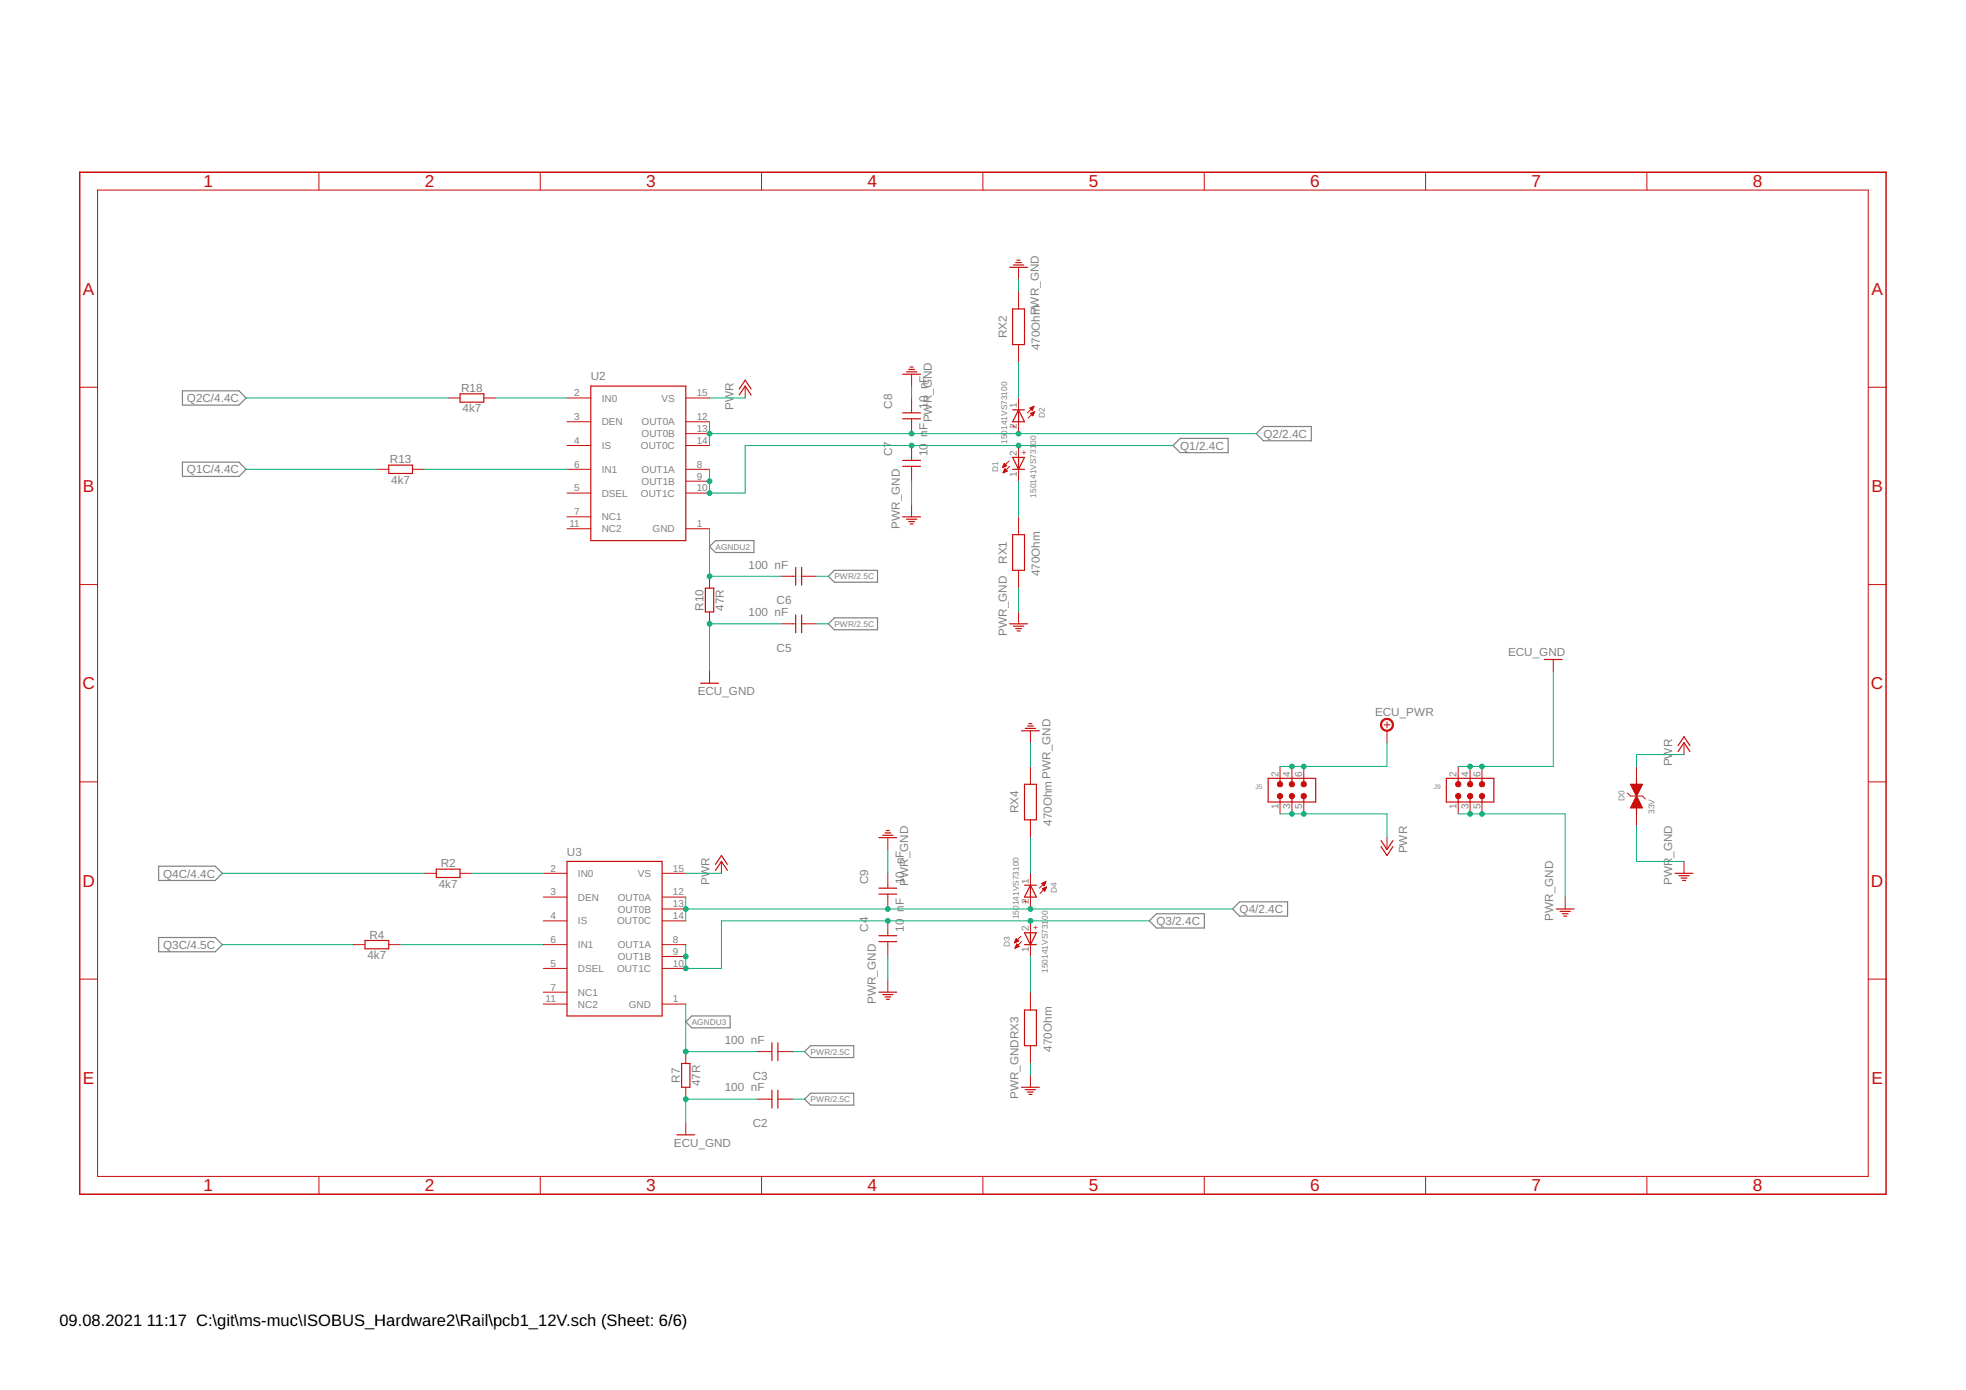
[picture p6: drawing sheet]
<svg xmlns="http://www.w3.org/2000/svg" width="420mm" height="297mm" viewBox="0 0 420 297" stroke-linecap="round" stroke-linejoin="round" font-family="sans-serif">
<g fill="none" stroke="#808080" stroke-width=".25">
<path d="M39 98.8h12.1l1.5 1.5-1.5 1.5h-12.1zM39 83.5h12.1l1.5 1.5-1.5 1.6h-12.1zM250.7 95.2l1.5-1.5h10.3v3h-10.3zM268.5 92.7l1.5-1.6h10.2v3.1h-10.2zM151.6 116.8l1.3-1.3h8.2v2.6h-8.2zM177 123.1l1.3-1.2h9.2v2.5h-9.2zM177 133.3l1.3-1.3h9.2v2.6h-9.2zM33.9 185.1h12.1l1.5 1.5-1.5 1.6h-12.1zM245.6 196.8l1.5-1.5h10.3v3h-10.3zM263.4 194.2l1.5-1.5h10.3v3.1h-10.3zM33.9 200.3h12.1l1.5 1.6-1.5 1.5h-12.1zM146.6 218.4l1.2-1.3h8.2v2.5h-8.2z"/>
<path d="M172 224.7l1.2-1.2h9.3v2.5h-9.3zM172 234.9l1.2-1.3h9.3v2.6h-9.3z"/>
</g>
<path d="M17 36.8h386.1v218.4h-386.1z" fill="none" stroke="#c90d0c" stroke-width=".32"/>
<g fill="none" stroke="#c90d0c" stroke-width=".21">
<path d="M68.2 36.8v3.8M115.5 36.8v3.8M162.8 36.8v3.8M210.1 36.8v3.8M257.4 36.8v3.8M304.7 36.8v3.8M352 36.8v3.8M20.8 40.6h378.5v210.8h-378.5zM217.7 57.1v2.6M194.8 80v2.5M217.7 62.2v3.8M217.7 73.6v3.8"/>
<path d="M17 82.8h3.8M95.8 85h2.5M103.4 85h2.5M121.2 85h5.1M121.2 90.1h5.1M121.2 95.2h5.1M146.6 85h5M146.6 90.1h5M146.6 95.2h5M146.6 92.7h5M159.3 82.5v2.5M194.8 85v3.2"/>
<path d="M194.8 89.5v3.2M194.8 95.2v3.2M194.8 99.7v3.1M214.3 99.9h.1M214.3 99.7h.4M214.4 99.6h.5M214.4 99.5h.7M214.5 99.4h.5M214.5 99.3h.4M214.6 99.1h.1M214.6 99l.5 .5-.9 .4zM215.6 98.5l-1.4 1.4"/>
<path d="M215.8 99.7l-1.4 1.3M217.7 85v2.6M217.7 90.1v2.6M217.7 95.2v2.5M220.1 87.2l.9-.4-.4 .9zM220.1 87.2h.7M220.2 87.3h.6M220.2 88.3l.9-.3-.4 .9zM220.3 88.4h.6M220.3 87.4h.4M220.4 88.5h.5M220.4 88.3h.6"/>
<path d="M220.4 87.5h.3M220.4 87.1h.5M220.5 88.6h.3M220.6 87.7h.1M220.6 88.8h.2M220.7 88.2h.3M220.7 87h.2M221 88h.1M221 86.8l-1.4 1.4M221.1 88l-1.4 1.4M399.3 82.8h3.8M80.5 100.3h2.6"/>
<path d="M88.2 100.3h2.5M121.2 100.3h5.1M121.2 105.4h5.1M121.2 113h5.1M121.2 110.4h5.1M146.6 100.3h5M146.6 105.4h5M146.6 113h5M146.6 102.8h5M194.8 107.9v2.5M214.4 100.9h.2M214.5 100.8h.4"/>
<path d="M214.5 100.7h.7M214.6 100.6h.6M214.6 100.5h.5M214.7 100.3h.2M214.7 100.2h.1M214.8 100.2l.5 .5-.9 .3zM217.7 100.3v2.5M217.7 110.4v3.9M17 124.9h3.8M151.6 123.1v2.6M151.6 130.8v2.5M166.9 133.3h3.1"/>
<path d="M166.9 123.1h3.1M171.3 133.3h3.2M171.3 123.1h3.2M217.7 121.9v3.8M217.7 130.8v2.5M399.3 124.9h3.8M151.6 143.5v2.5M220.2 156.2v2.5M295.8 154.9h1.3M296.4 154.3v1.2M296.4 156.2v2.5M332 140.9v2.6"/>
<path d="M359.9 158.7v2.5M17 167.1h3.8M189.7 179v2.5M220.2 163.8v3.8M220.2 175.2v3.8M273.6 163.8v2.5M273.6 171.4v2.5M276.1 163.8v2.5M276.1 171.4v2.5M278.6 163.8v2.5M278.6 171.4v2.5M296.4 179v2.5"/>
<path d="M311.6 163.8v2.5M311.6 171.4v2.5M314.2 163.8v2.5M314.2 171.4v2.5M316.7 163.8v2.5M316.7 171.4v2.5M347.8 169.5l.7 .6h2.5l.6 .7M348.5 167.6l2.5 5.1h-2.5l2.5-5.1zM348.5 172.6h2.5M348.5 167.7h2.4M348.6 172.5h2.3M348.6 167.8h2.3"/>
<path d="M348.6 172.4h2.3M348.6 167.9h2.3M348.7 172.3h2.1M348.7 168h2.1M348.7 172.2h2.1M348.7 168.1h2.1M348.8 172.1h1.9M348.8 168.2h1.9M348.8 172h1.9M348.8 168.3h1.9M348.8 171.9h1.8M348.9 168.4h1.7"/>
<path d="M348.9 171.8h1.7M348.9 168.5h1.7M349 171.7h1.5M349 168.6h1.5M349 171.6h1.5M349 168.7h1.5M349 171.5h1.4M349.1 168.8h1.3M349.1 171.4h1.3M349.1 168.9h1.3M349.1 171.3h1.3M349.2 169h1.1"/>
<path d="M349.2 171.2h1.1M349.2 169.1h1.1M349.2 171.2h1M349.2 169.1h1M349.3 171h.9M349.3 169.2h.9M349.4 169.3h.7M349.4 170.9h.7M349.4 169.4h.7M349.4 170.8h.7M349.4 169.5h.6M349.5 170.7h.5"/>
<path d="M349.5 169.6h.5M349.5 170.6h.5M349.5 169.7h.4M349.6 170.5h.3M349.6 169.8h.3M349.6 170.4h.3M349.6 169.9h.2M349.7 170.3h.1M349.7 170h.1M349.7 170.2h.1M349.7 163.8v2.5M349.7 173.9v2.6"/>
<path d="M399.3 167.1h3.8M90.7 186.6h2.5M98.3 186.6h2.6M116.1 186.6h5.1M116.1 191.7h5.1M116.1 196.8h5.1M141.5 186.6h5.1M141.5 191.7h5.1M141.5 196.8h5.1M141.5 194.2h5.1M154.2 184.1v2.5M189.7 186.6v3.2"/>
<path d="M189.7 191.1v3.1M189.7 196.8v3.1M220.2 186.6v2.6M220.2 191.7v2.5M220.2 196.8v2.5M222.6 188.8l.9-.4-.4 .9zM222.7 188.9h.6M222.7 188.8h.7M222.8 189.9l.8-.4-.3 .9zM222.8 189.9h.7M222.8 189h.5M222.9 190.1h.5"/>
<path d="M222.9 189.1h.3M223 189.8h.5M223 188.6h.4M223 190.2h.4M223.1 189.2h.1M223.1 190.3h.2M223.3 189.7h.3M223.3 188.5h.2M223.5 188.4l-1.4 1.4M223.5 189.6h.1M223.6 189.5l-1.4 1.4M334.5 191.7v2.5"/>
<path d="M359.9 184.1v2.5M17 209.2h3.8M75.5 201.9h2.5M83.1 201.9h2.5M116.1 201.9h5.1M116.1 206.9h5.1M116.1 214.6h5.1M116.1 212h5.1M141.5 201.9h5.1M141.5 206.9h5.1M141.5 214.6h5.1M141.5 204.4h5.1"/>
<path d="M189.7 201.2v3.2M189.7 209.5v2.5M216.8 201.4h.2M216.9 201.3h.3M216.9 201.2h.6M216.9 202.6h.1M217 201.1h.6M217 202.5h.2M217 200.9h.5M217 202.4h.5M217.1 202.3h.7M217.1 200.8h.3"/>
<path d="M217.1 200.7h.2M217.1 202.1h.6M217.2 200.6l.5 .5-.9 .4zM217.2 202h.4M217.2 201.9h.3M217.3 201.8h.1M217.3 201.7l.5 .5-.9 .4zM218.2 200.1l-1.4 1.4M218.3 201.2l-1.4 1.4M220.2 201.9v2.5M220.2 212v3.8M399.3 209.2h3.8"/>
<path d="M146.6 224.7v2.6M146.6 232.3v2.6M146.6 240v2.5M161.8 234.9h3.2M161.8 224.7h3.2M166.2 234.9h3.2M166.2 224.7h3.2M220.2 223.5v3.8M220.2 229.8v2.5M68.2 251.4v3.8M115.5 251.4v3.8M162.8 251.4v3.8"/>
<path d="M210.1 251.4v3.8M257.4 251.4v3.8M304.7 251.4v3.8M352 251.4v3.8"/>
</g>
<g fill="none" stroke="#c90d0c" stroke-width=".25">
<path d="M215.8 57.1h3.8M216.6 56.6h2.2M217.1 56.1h1.2M217.3 55.6h.7M192.9 80h3.8M193.7 79.5h2.2M194.2 79h1.3M194.5 78.4h.6M216.4 66h2.5v7.6h-2.5zM83.1 99.4h5.1v1.8h-5.1zM98.3 84.2h5.1v1.7h-5.1zM126.3 82.5h20.3v33h-20.3z"/>
<path d="M158 84.4l1.3-1.9 1.2 1.9M158 83.1l1.3-1.9 1.2 1.9M192.9 98.4h3.8M192.9 99.7h3.8M192.9 88.2h3.8M192.9 89.5h3.8M216.4 87.6h2.5M216.4 97.7h2.5l-1.2 2.6zM217.7 87.6l1.2 2.5h-2.5zM217.7 87.6v2.5M217.7 97.7v2.6M192.9 110.4h3.8"/>
<path d="M193.7 111h2.2M194.2 111.5h1.3M194.5 112h.7M216.4 114.3h2.5v7.6h-2.5zM216.4 100.3h2.5M150.7 125.7h1.8v5.1h-1.8zM170.1 121.2v3.9M170.1 131.4v3.8M171.3 121.2v3.9M171.3 131.4v3.8M215.8 133.3h3.8M216.6 133.8h2.2"/>
<path d="M217.1 134.3h1.2M217.4 134.8h.6M149.7 146h3.8M218.3 156.2h3.8M219.1 155.7h2.2M219.6 155.2h1.2M219.9 154.6h.6M330.1 140.9h3.8M358.6 159.3l1.3-1.9 1.3 1.9M187.8 179h3.8M188.7 178.5h2.1M189.1 178h1.3"/>
<path d="M189.4 177.5h.7M218.9 167.6h2.6v7.6h-2.6zM271 166.3h10.2v5.1h-10.2zM273.6 166.3v1.3M273.6 170.1v1.3M276.1 166.3v1.3M276.1 170.1v1.3M278.6 166.3v1.3M278.6 170.1v1.3M295.1 179.6l1.3 1.9 1.3-1.9M309.1 166.3h10.2v5.1h-10.2zM311.6 166.3v1.3"/>
<path d="M311.6 170.1v1.3M314.2 166.3v1.3M314.2 170.1v1.3M316.7 166.3v1.3M316.7 170.1v1.3M349.7 166.3v1.3M349.7 172.7v1.2M358.6 160.6l1.3-1.9 1.3 1.9M93.2 185.7h5.1v1.8h-5.1zM121.2 184.1h20.3v33h-20.3zM152.9 186l1.3-1.9 1.2 1.9M152.9 184.7l1.3-1.9 1.2 1.9"/>
<path d="M187.8 200h3.8M187.8 189.8h3.8M187.8 191.1h3.8M218.9 189.2h2.6M218.9 199.3h2.6l-1.3 2.6zM220.2 189.2l1.3 2.5h-2.6zM220.2 189.2v2.5M220.2 199.3v2.6M295.1 180.9l1.3 1.9 1.3-1.9M332.6 194.2h3.8M333.4 194.8h2.2M333.9 195.3h1.2"/>
<path d="M334.2 195.8h.6M358 186.6h3.8M358.8 187.1h2.2M359.3 187.6h1.2M359.6 188.2h.6M78 201h5.1v1.8h-5.1zM187.8 201.2h3.8M187.8 212h3.8M188.7 212.5h2.1M189.1 213h1.3M189.4 213.6h.7M218.9 215.8h2.6v7.7h-2.6z"/>
<path d="M218.9 201.9h2.6M145.7 227.3h1.7v5h-1.7zM165 222.8v3.8M165 233v3.8M166.2 222.8v3.8M166.2 233v3.8M218.3 232.3h3.8M219.1 232.9h2.2M219.6 233.4h1.2M219.9 233.9h.7M144.7 242.5h3.8"/>
</g>
<g fill="#c90d0c" stroke="#c90d0c" stroke-width=".21">
<path d="M295.4 153.9a1.4 1.4 0 0 1 2.2 .2 1.4 1.4 0 0 1-.8 2.1 1.4 1.4 0 0 1-1.8-1.3h.3a1.14 1.14 0 0 1 1.7-1 1.14 1.14 0 0 1 .1 2 1.14 1.14 0 0 1-1.8-.7v-.3h-.3z" fill-rule="evenodd"/>
<circle cx="273.6" cy="170.1" r=".57"/>
<circle cx="273.6" cy="167.6" r=".57"/>
<circle cx="276.1" cy="170.1" r=".57"/>
<circle cx="276.1" cy="167.6" r=".57"/>
<circle cx="278.6" cy="170.1" r=".57"/>
<circle cx="278.6" cy="167.6" r=".57"/>
<circle cx="311.6" cy="170.1" r=".58"/>
<circle cx="311.6" cy="167.6" r=".58"/>
<circle cx="314.2" cy="170.1" r=".58"/>
<circle cx="314.2" cy="167.6" r=".58"/>
<circle cx="316.7" cy="170.1" r=".58"/>
<circle cx="316.7" cy="167.6" r=".58"/>
</g>
<g fill="none" stroke="#0dab76" stroke-width=".21">
<path d="M217.7 59.7v2.5M217.7 77.4v7.6M52.6 85h43.2M105.9 85h15.3M151.6 85h7.7M151.6 90.1v5.1M151.6 92.7h116.9M194.8 82.5v2.5M250.7 95.2h-91.4v10.2h-7.7v-5.1M52.6 100.3h27.9M90.7 100.3h30.5M151.6 113v10.1h15.3"/>
<path d="M194.8 102.8v5.1M217.7 102.8v7.6M166.9 133.3h-15.3v10.2M174.5 123.1h2.5M174.5 133.3h2.5M217.7 125.7v5.1M220.2 158.7v5.1M296.4 158.7v5.1h-22.8M332 143.5v20.3h-20.4M220.2 179v7.6M273.6 173.9h22.8v5.1M311.6 173.9h22.9v17.8"/>
<path d="M349.7 176.5v7.6h10.2M359.9 161.2h-10.2v2.6M47.5 186.6h43.2M100.9 186.6h15.2M146.6 194.2h116.8M146.6 191.7v5.1M146.6 186.6h7.6M189.7 181.5v5.1M245.6 196.8h-91.4v10.1h-7.6v-5M47.5 201.9h28M85.6 201.9h30.5M146.6 214.6v10.1h15.2"/>
<path d="M189.7 204.4v5.1M220.2 204.4v7.6M161.8 234.9h-15.2v5.1M169.4 224.7h2.6M169.4 234.9h2.6M220.2 227.3v2.5"/>
</g>
<g fill="#0dab76" stroke="#0dab76" stroke-width=".21">
<circle cx="146.6" cy="194.2" r=".51"/>
<circle cx="189.7" cy="194.2" r=".51"/>
<circle cx="220.2" cy="194.2" r=".51"/>
<circle cx="146.6" cy="206.9" r=".51"/>
<circle cx="146.6" cy="204.4" r=".51"/>
<circle cx="189.7" cy="196.8" r=".51"/>
<circle cx="220.2" cy="196.8" r=".51"/>
<circle cx="276.1" cy="173.9" r=".51"/>
<circle cx="278.6" cy="173.9" r=".51"/>
<circle cx="151.6" cy="123.1" r=".51"/>
<circle cx="151.6" cy="92.7" r=".51"/>
<circle cx="194.8" cy="92.7" r=".51"/>
<circle cx="217.7" cy="92.7" r=".51"/>
<circle cx="151.6" cy="105.4" r=".51"/>
<circle cx="151.6" cy="102.8" r=".51"/>
<circle cx="194.8" cy="95.2" r=".51"/>
<circle cx="217.7" cy="95.2" r=".51"/>
<circle cx="146.6" cy="224.7" r=".51"/>
<circle cx="276.1" cy="163.8" r=".51"/>
<circle cx="278.6" cy="163.8" r=".51"/>
<circle cx="314.2" cy="173.9" r=".51"/>
<circle cx="316.7" cy="173.9" r=".51"/>
<circle cx="151.6" cy="133.3" r=".51"/>
<circle cx="146.6" cy="234.9" r=".51"/>
<circle cx="314.2" cy="163.8" r=".51"/>
<circle cx="316.7" cy="163.8" r=".51"/>
</g>
<g font-size="3.7" fill="#c90d0c">
<text x="43.5" y="40">1</text>
<text x="90.8" y="40">2</text>
<text x="138.1" y="40">3</text>
<text x="185.4" y="40">4</text>
<text x="232.7" y="40">5</text>
<text x="280" y="40">6</text>
<text x="327.3" y="40">7</text>
<text x="374.6" y="40">8</text>
<text x="17.7" y="63">A</text>
<text x="399.9" y="63">A</text>
<text x="17.7" y="105.1">B</text>
<text x="399.9" y="105.1">B</text>
<text x="17.6" y="147.3">C</text>
<text x="399.8" y="147.3">C</text>
<text x="17.6" y="189.4">D</text>
<text x="399.8" y="189.4">D</text>
<text x="17.7" y="231.6">E</text>
<text x="399.9" y="231.6">E</text>
<text x="43.5" y="254.6">1</text>
<text x="90.8" y="254.6">2</text>
<text x="138.1" y="254.6">3</text>
<text x="185.4" y="254.6">4</text>
<text x="232.7" y="254.6">5</text>
<text x="280" y="254.6">6</text>
<text x="327.3" y="254.6">7</text>
<text x="374.6" y="254.6">8</text>
</g>
<g font-size="3.5">
<text x="12.7" y="283.3">09.08.2021</text>
<text x="31.4" y="283.3">11:17 C:\git\ms-muc\ISOBUS_Hardware2\Rail\pcb1_12V.sch (Sheet: 6/6)</text>
</g>
<g font-size="2.5" fill="#808080">
<text x="222.3" y="67.4" transform="rotate(-90 222.3 67.4)">m</text>
<text x="215.1" y="72.3" transform="rotate(-90 215.1 72.3)">RX2</text>
<text x="222.3" y="74.9" transform="rotate(-90 222.3 74.9)">470OhPWR_GND</text>
<text x="98.6" y="83.8">R18</text>
<text x="126.3" y="81.2">U2</text>
<text x="39.9" y="85.9">Q2C/4.4C</text>
<text x="98.8" y="88.1">4k7</text>
<text x="156.7" y="87.6" transform="rotate(-90 156.7 87.6)">PWR</text>
<text x="190.6" y="87.3" transform="rotate(-90 190.6 87.3)">C8</text>
<text x="198.3" y="87.3" transform="rotate(-90 198.3 87.3)">10 nF</text>
<text x="198.3" y="93.3" transform="rotate(-90 198.3 93.3)">n</text>
<text x="198.3" y="91.9" transform="rotate(-90 198.3 91.9)">F</text>
<text x="199.1" y="90.3" transform="rotate(-90 199.1 90.3)">PWR_GND</text>
<text x="270" y="93.6">Q2/2.4C</text>
<text x="39.9" y="101.2">Q1C/4.4C</text>
<text x="83.3" y="99">R13</text>
<text x="190.6" y="97.5" transform="rotate(-90 190.6 97.5)">C7</text>
<text x="198.3" y="97.5" transform="rotate(-90 198.3 97.5)">10</text>
<text x="252.2" y="96.1">Q1/2.4C</text>
<text x="83.6" y="103.3">4k7</text>
<text x="192.3" y="113" transform="rotate(-90 192.3 113)">PWR_GND</text>
<text x="160" y="121.5">100 nF</text>
<text x="215.1" y="120.5" transform="rotate(-90 215.1 120.5)">RX1</text>
<text x="222.3" y="123.1" transform="rotate(-90 222.3 123.1)">470Ohm</text>
<text x="150.4" y="130.5" transform="rotate(-90 150.4 130.5)">R10</text>
<text x="154.7" y="130.5" transform="rotate(-90 154.7 130.5)">47R</text>
<text x="160" y="131.7">100 nF</text>
<text x="166" y="129.1">C6</text>
<text x="215.1" y="135.8" transform="rotate(-90 215.1 135.8)">PWR_GND</text>
<text x="166" y="139.3">C5</text>
<text x="322.3" y="140.2">ECU_GND</text>
<text x="149.1" y="148.5">ECU_GND</text>
<text x="293.9" y="153">ECU_PWR</text>
<text x="357.4" y="163.8" transform="rotate(-90 357.4 163.8)">PWR</text>
<text x="217.7" y="173.8" transform="rotate(-90 217.7 173.8)">RX4</text>
<text x="224.8" y="176.5" transform="rotate(-90 224.8 176.5)">470Ohm PWR_GND</text>
<text x="94.2" y="185.4">R2</text>
<text x="121.2" y="182.8">U3</text>
<text x="300.7" y="182.4" transform="rotate(-90 300.7 182.4)">PWR</text>
<text x="34.9" y="187.5">Q4C/4.4C</text>
<text x="93.8" y="189.7">4k7</text>
<text x="151.6" y="189.2" transform="rotate(-90 151.6 189.2)">PWR</text>
<text x="185.6" y="188.9" transform="rotate(-90 185.6 188.9)">C9</text>
<text x="193.2" y="188.9" transform="rotate(-90 193.2 188.9)">10 nF</text>
<text x="194.1" y="189.3" transform="rotate(-90 194.1 189.3)">PWR_GND</text>
<text x="357.4" y="189.2" transform="rotate(-90 357.4 189.2)">PWR_GND</text>
<text x="193.2" y="194.9" transform="rotate(-90 193.2 194.9)">n</text>
<text x="193.2" y="193.5" transform="rotate(-90 193.2 193.5)">F</text>
<text x="247.1" y="197.7">Q3/2.4C</text>
<text x="264.9" y="195.1">Q4/2.4C</text>
<text x="332" y="196.8" transform="rotate(-90 332 196.8)">PWR_GND</text>
<text x="34.9" y="202.8">Q3C/4.5C</text>
<text x="78.9" y="200.6">R4</text>
<text x="185.6" y="199.1" transform="rotate(-90 185.6 199.1)">C4</text>
<text x="193.2" y="199.1" transform="rotate(-90 193.2 199.1)">10</text>
<text x="78.5" y="204.9">4k7</text>
<text x="187.2" y="214.6" transform="rotate(-90 187.2 214.6)">PWR_GND</text>
<text x="154.9" y="223.1">100 nF</text>
<text x="224.8" y="224.7" transform="rotate(-90 224.8 224.7)">470Ohm</text>
<text x="145.3" y="231.4" transform="rotate(-90 145.3 231.4)">R7</text>
<text x="149.6" y="232.1" transform="rotate(-90 149.6 232.1)">47R</text>
<text x="154.9" y="233.2">100 nF</text>
<text x="160.9" y="230.7">C3</text>
<text x="217.7" y="234.9" transform="rotate(-90 217.7 234.9)">PWR_GNDRX3</text>
<text x="144" y="245">ECU_GND</text>
<text x="160.9" y="240.8">C2</text>
</g>
<g font-size="2.1" fill="#808080">
<text x="122.7" y="84.7">2</text>
<text x="122.7" y="89.8">3</text>
<text x="128.6" y="85.8">IN0</text>
<text x="141.4" y="85.8">VS</text>
<text x="148.9" y="84.7">15</text>
<text x="148.9" y="89.8">12</text>
<text x="217.3" y="87.2" transform="rotate(-90 217.3 87.2)">1</text>
<text x="122.7" y="94.9">4</text>
<text x="128.6" y="90.9">DEN</text>
<text x="128.6" y="96">IS</text>
<text x="137" y="96">OUT0C</text>
<text x="137.1" y="90.9">OUT0A</text>
<text x="137.1" y="93.4">OUT0B</text>
<text x="148.9" y="92.3">13</text>
<text x="148.9" y="94.9">14</text>
<text x="217.3" y="91.7" transform="rotate(-90 217.3 91.7)">2</text>
<text x="122.7" y="99.9">6</text>
<text x="128.6" y="101.1">IN1</text>
<text x="137.1" y="101.1">OUT1A</text>
<text x="148.9" y="99.9">8</text>
<text x="217.3" y="101.8" transform="rotate(-90 217.3 101.8)">1</text>
<text x="217.3" y="97.4" transform="rotate(-90 217.3 97.4)">2</text>
<text x="122.7" y="105">5</text>
<text x="128.6" y="106.1">DSEL</text>
<text x="137" y="106.1">OUT1C</text>
<text x="137.1" y="103.6">OUT1B</text>
<text x="148.9" y="102.5">9</text>
<text x="148.9" y="105">10</text>
<text x="121.7" y="112.6">11</text>
<text x="122.7" y="110.1">7</text>
<text x="128.6" y="113.8">NC2</text>
<text x="128.6" y="111.2">NC1</text>
<text x="139.5" y="113.8">GND</text>
<text x="148.9" y="112.6">1</text>
<text x="273.2" y="166" transform="rotate(-90 273.2 166)">2</text>
<text x="275.7" y="166" transform="rotate(-90 275.7 166)">4</text>
<text x="278.3" y="166" transform="rotate(-90 278.3 166)">6</text>
<text x="311.3" y="166" transform="rotate(-90 311.3 166)">2</text>
<text x="313.8" y="166" transform="rotate(-90 313.8 166)">4</text>
<text x="316.4" y="166" transform="rotate(-90 316.4 166)">6</text>
<text x="273.2" y="172.9" transform="rotate(-90 273.2 172.9)">1</text>
<text x="275.7" y="172.9" transform="rotate(-90 275.7 172.9)">3</text>
<text x="278.3" y="172.9" transform="rotate(-90 278.3 172.9)">5</text>
<text x="311.3" y="172.9" transform="rotate(-90 311.3 172.9)">1</text>
<text x="313.8" y="172.9" transform="rotate(-90 313.8 172.9)">3</text>
<text x="316.4" y="172.9" transform="rotate(-90 316.4 172.9)">5</text>
<text x="117.6" y="186.3">2</text>
<text x="117.6" y="191.4">3</text>
<text x="123.5" y="187.4">IN0</text>
<text x="136.3" y="187.4">VS</text>
<text x="143.8" y="186.3">15</text>
<text x="143.8" y="191.4">12</text>
<text x="219.9" y="188.8" transform="rotate(-90 219.9 188.8)">1</text>
<text x="117.6" y="196.4">4</text>
<text x="123.5" y="192.5">DEN</text>
<text x="123.5" y="197.6">IS</text>
<text x="131.9" y="197.6">OUT0C</text>
<text x="132" y="192.5">OUT0A</text>
<text x="132" y="195">OUT0B</text>
<text x="143.8" y="193.9">13</text>
<text x="143.8" y="196.4">14</text>
<text x="219.9" y="193.3" transform="rotate(-90 219.9 193.3)">2</text>
<text x="117.6" y="201.5">6</text>
<text x="123.5" y="202.6">IN1</text>
<text x="132" y="202.6">OUT1A</text>
<text x="143.8" y="201.5">8</text>
<text x="219.9" y="203.4" transform="rotate(-90 219.9 203.4)">1</text>
<text x="219.9" y="199" transform="rotate(-90 219.9 199)">2</text>
<text x="117.6" y="206.6">5</text>
<text x="123.5" y="207.7">DSEL</text>
<text x="131.9" y="207.7">OUT1C</text>
<text x="132" y="205.2">OUT1B</text>
<text x="143.8" y="204.1">9</text>
<text x="143.8" y="206.6">10</text>
<text x="116.6" y="214.2">11</text>
<text x="117.6" y="211.7">7</text>
<text x="123.5" y="215.3">NC2</text>
<text x="123.5" y="212.8">NC1</text>
<text x="134.4" y="215.3">GND</text>
<text x="143.8" y="214.2">1</text>
</g>
<g font-size="1.8" fill="#808080">
<text x="223.3" y="89.3" transform="rotate(-90 223.3 89.3)">D2</text>
<text x="215.2" y="94.9" transform="rotate(-90 215.2 94.9)">150141VS73100</text>
<text x="221.4" y="95" transform="rotate(-90 221.4 95)">00</text>
<text x="213.3" y="100.9" transform="rotate(-90 213.3 100.9)">D1</text>
<text x="221.4" y="106.3" transform="rotate(-90 221.4 106.3)">150141VS731</text>
<text x="152.9" y="117.4">AGNDU2</text>
<text x="178.3" y="123.8">PWR/2.5C</text>
<text x="178.3" y="133.9">PWR/2.5C</text>
<text x="347.2" y="171.3" transform="rotate(-90 347.2 171.3)">D0</text>
<text x="353.6" y="173.9" transform="rotate(-90 353.6 173.9)">33V</text>
<text x="225.9" y="190.9" transform="rotate(-90 225.9 190.9)">D4</text>
<text x="217.8" y="196.5" transform="rotate(-90 217.8 196.5)">150141VS73100</text>
<text x="223.9" y="196.6" transform="rotate(-90 223.9 196.6)">00</text>
<text x="215.8" y="202.5" transform="rotate(-90 215.8 202.5)">D3</text>
<text x="223.9" y="207.9" transform="rotate(-90 223.9 207.9)">150141VS731</text>
<text x="147.8" y="219">AGNDU3</text>
<text x="173.2" y="225.4">PWR/2.5C</text>
<text x="173.2" y="235.5">PWR/2.5C</text>
</g>
<g font-size="1.8" fill="#c90d0c">
<text x="217.2" y="91.7" transform="rotate(-90 217.2 91.7)">+</text>
<text x="219.4" y="97.2" transform="rotate(-90 219.4 97.2)">+</text>
<text x="219.7" y="193.3" transform="rotate(-90 219.7 193.3)">+</text>
<text x="222" y="198.8" transform="rotate(-90 222 198.8)">+</text>
</g>
<g font-size="1.4" fill="#808080">
<text x="268.3" y="168.5">J5</text>
<text x="306.4" y="168.5">J9</text>
</g>
</svg>
